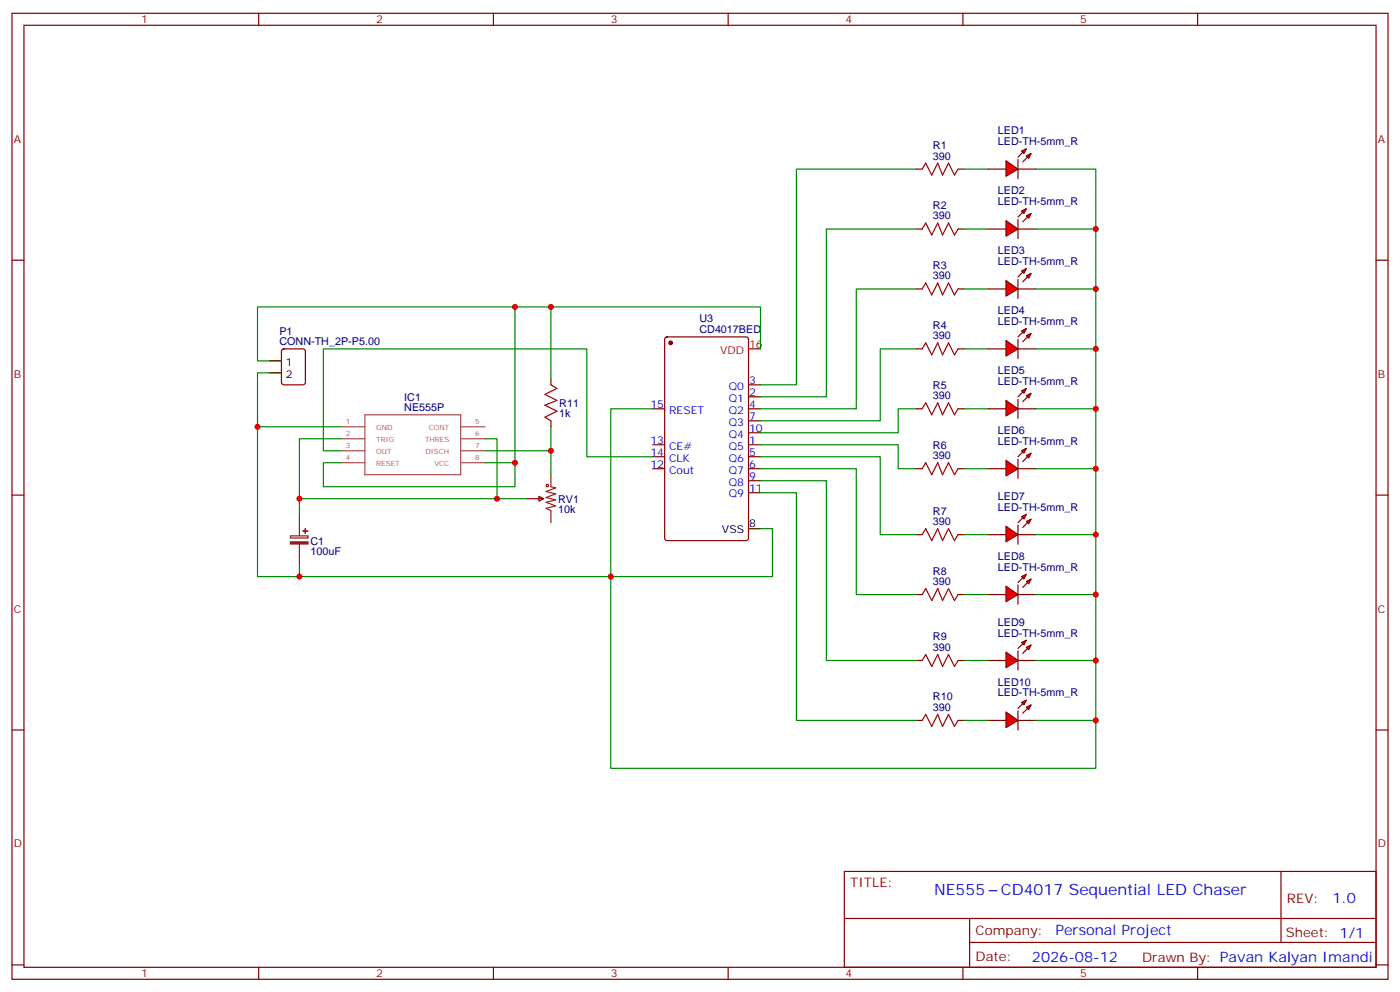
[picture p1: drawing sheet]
<svg xmlns="http://www.w3.org/2000/svg" width="412mm" height="292mm" viewBox="0 0 412 292" stroke-linecap="round" stroke-linejoin="round" font-family="sans-serif">
<g fill="none" stroke="#870000" stroke-width=".35">
<path d="M3.5 3.9h405.4v284.4h-405.4zM7.1 7.4h398.2v277.3h-398.2zM76.2 3.9v3.5M145.3 3.9v3.5M214.5 3.9v3.5M283.6 3.9v3.5M352.8 3.9v3.5M3.5 76.6h3.6M405.3 76.6h3.6M3.5 145.7h3.6M405.3 145.7h3.6M3.5 214.9h3.6"/>
<path d="M405.3 214.9h3.6M248.7 256.5h156.6v28.2h-156.6zM377.3 256.5v20.9M248.7 270.4h156.5M285.6 277.4h119.6M285.6 270.4v14.1M3.5 284h3.6M76.2 284.7v3.6M145.3 284.7v3.6M214.5 284.7v3.6M283.6 284.7v3.6M352.8 284.7v3.6"/>
<path d="M405.3 284h3.6"/>
</g>
<g fill="#f00" stroke="#870000" stroke-width=".35">
<path d="M296.3 47.3l3.6 2.5-3.6 2.1z"/>
<path d="M299.9 47v5.6z"/>
</g>
<g fill="#870000" stroke="#870000" stroke-width=".35">
<path d="M301.3 44.8l-1.4 1.4z"/>
<path d="M301.3 47.7l1.4-1.5z"/>
</g>
<g fill="#f00" stroke="#870000" stroke-width=".35">
<path d="M300.9 44.5l1.4-.7-.7 1.4z"/>
<path d="M302.3 45.9l1.4-.7-.7 1.4z"/>
</g>
<path d="M291 49.8h5.3M299.9 49.8h5.3" fill="none" stroke="#870000" stroke-width=".35"/>
<g fill="#f00" stroke="#870000" stroke-width=".35">
<path d="M296.3 64.9l3.6 2.5-3.6 2.1z"/>
<path d="M299.9 64.6v5.6z"/>
</g>
<g fill="#870000" stroke="#870000" stroke-width=".35">
<path d="M301.3 62.5l-1.4 1.4z"/>
<path d="M301.3 65.3l1.4-1.4z"/>
</g>
<g fill="#f00" stroke="#870000" stroke-width=".35">
<path d="M300.9 62.1l1.4-.7-.7 1.4z"/>
<path d="M302.3 63.5l1.4-.7-.7 1.4z"/>
</g>
<path d="M291 67.4h5.3M299.9 67.4h5.3" fill="none" stroke="#870000" stroke-width=".35"/>
<g fill="#f00" stroke="#870000" stroke-width=".35">
<path d="M296.3 82.6l3.6 2.5-3.6 2.1z"/>
<path d="M299.9 82.2v5.7z"/>
</g>
<g fill="#870000" stroke="#870000" stroke-width=".35">
<path d="M299.9 81.5l1.4-1.4z"/>
<path d="M301.3 82.9l1.4-1.4z"/>
</g>
<g fill="#f00" stroke="#870000" stroke-width=".35">
<path d="M300.9 79.8l1.4-.7-.7 1.4z"/>
<path d="M302.3 81.2l1.4-.7-.7 1.4z"/>
</g>
<path d="M291 85.1h5.3M299.9 85.1h5.3" fill="none" stroke="#870000" stroke-width=".35"/>
<g fill="#f00" stroke="#870000" stroke-width=".35">
<path d="M296.3 100.2l3.6 2.5-3.6 2.1z"/>
<path d="M299.9 99.9v5.6z"/>
</g>
<g fill="#870000" stroke="#870000" stroke-width=".35">
<path d="M299.9 99.2l1.4-1.4z"/>
<path d="M301.3 100.6l1.4-1.4z"/>
</g>
<g fill="#f00" stroke="#870000" stroke-width=".35">
<path d="M300.9 97.4l1.4-.7-.7 1.4z"/>
<path d="M302.3 98.8l1.4-.7-.7 1.4z"/>
</g>
<path d="M291 102.7h5.3M299.9 102.7h5.3" fill="none" stroke="#870000" stroke-width=".35"/>
<g fill="#f00" stroke="#870000" stroke-width=".35">
<path d="M296.3 117.9l3.6 2.4-3.6 2.1z"/>
<path d="M299.9 117.5v5.7z"/>
</g>
<g fill="#870000" stroke="#870000" stroke-width=".35">
<path d="M299.9 116.8l1.4-1.4z"/>
<path d="M301.3 118.2l1.4-1.4z"/>
</g>
<g fill="#f00" stroke="#870000" stroke-width=".35">
<path d="M300.9 115l1.4-.7-.7 1.4z"/>
<path d="M302.3 116.5l1.4-.8-.7 1.5z"/>
</g>
<path d="M291 120.3h5.3M299.9 120.3h5.3" fill="none" stroke="#870000" stroke-width=".35"/>
<g fill="#f00" stroke="#870000" stroke-width=".35">
<path d="M296.3 135.5l3.6 2.5-3.6 2.1z"/>
<path d="M299.9 135.1v5.7z"/>
</g>
<g fill="#870000" stroke="#870000" stroke-width=".35">
<path d="M299.9 134.4l1.4-1.4z"/>
<path d="M301.3 135.9l1.4-1.5z"/>
</g>
<g fill="#f00" stroke="#870000" stroke-width=".35">
<path d="M300.9 132.7l1.4-.7-.7 1.4z"/>
<path d="M302.3 134.1l1.4-.7-.7 1.4z"/>
</g>
<path d="M291 138h5.3M299.9 138h5.3" fill="none" stroke="#870000" stroke-width=".35"/>
<g fill="#f00" stroke="#870000" stroke-width=".35">
<path d="M296.3 154.9l3.6 2.5-3.6 2.1z"/>
<path d="M299.9 154.6v5.6z"/>
</g>
<g fill="#870000" stroke="#870000" stroke-width=".35">
<path d="M299.9 153.8l1.4-1.4z"/>
<path d="M302.7 153.8l-1.4 1.5z"/>
</g>
<g fill="#f00" stroke="#870000" stroke-width=".35">
<path d="M300.9 152.1l1.4-.7-.7 1.4z"/>
<path d="M302.3 153.5l1.4-.7-.7 1.4z"/>
</g>
<path d="M291 157.4h5.3M299.9 157.4h5.3" fill="none" stroke="#870000" stroke-width=".35"/>
<g fill="#f00" stroke="#870000" stroke-width=".35">
<path d="M296.3 172.5l3.6 2.5-3.6 2.1z"/>
<path d="M299.9 172.2v5.6z"/>
</g>
<g fill="#870000" stroke="#870000" stroke-width=".35">
<path d="M299.9 171.5l1.4-1.4z"/>
<path d="M301.3 172.9l1.4-1.4z"/>
</g>
<g fill="#f00" stroke="#870000" stroke-width=".35">
<path d="M300.9 169.7l1.4-.7-.7 1.4z"/>
<path d="M302.3 171.1l1.4-.7-.7 1.4z"/>
</g>
<path d="M291 175h5.3M299.9 175h5.3" fill="none" stroke="#870000" stroke-width=".35"/>
<g fill="#f00" stroke="#870000" stroke-width=".35">
<path d="M296.3 191.9l3.6 2.5-3.6 2.1z"/>
<path d="M299.9 191.6v5.6z"/>
</g>
<g fill="#870000" stroke="#870000" stroke-width=".35">
<path d="M299.9 190.9l1.4-1.4z"/>
<path d="M302.7 190.9l-1.4 1.4z"/>
</g>
<g fill="#f00" stroke="#870000" stroke-width=".35">
<path d="M300.9 189.1l1.4-.7-.7 1.4z"/>
<path d="M302.3 190.5l1.4-.7-.7 1.4z"/>
</g>
<path d="M291 194.4h5.3M299.9 194.4h5.3" fill="none" stroke="#870000" stroke-width=".35"/>
<g fill="#f00" stroke="#870000" stroke-width=".35">
<path d="M296.3 209.6l3.6 2.5-3.6 2.1z"/>
<path d="M299.9 209.2v5.7z"/>
</g>
<g fill="#870000" stroke="#870000" stroke-width=".35">
<path d="M301.3 207.1l-1.4 1.4z"/>
<path d="M301.3 209.9l1.4-1.4z"/>
</g>
<g fill="#f00" stroke="#870000" stroke-width=".35">
<path d="M300.9 206.8l1.4-.7-.7 1.4z"/>
<path d="M302.3 208.2l1.4-.7-.7 1.4z"/>
</g>
<g fill="none" stroke="#870000" stroke-width=".35">
<path d="M269.9 49.8h1.7M282.2 49.8h1.8M269.9 67.4h1.7M282.2 67.4h1.8M196 99.4l.5-.2h23.3l.6 .4 .1 58.8-.5 .7h-23.5l-.7-.4v-58.8zM269.9 85.1h1.7M282.2 85.1h1.8M83.1 102.9l.5-.2h5.7l.6 .4 .1 9.5-.5 .6-5.9 .1-.6-.5-.1-9.4zM162.3 111.5v1.8M220.5 116.8h3.5M220.5 113.3h3.5M269.9 102.7h1.7"/>
<path d="M282.2 102.7h1.8M162.3 123.9v1.7M192.3 120.3h3.5M192.3 138h3.5M192.3 130.9h3.5M192.3 134.4h3.5M220.5 120.3h3.5M220.5 138h3.5M220.5 130.9h3.5M220.5 134.4h3.5M220.5 127.4h3.5M220.5 123.9h3.5"/>
<path d="M269.9 120.3h1.7M269.9 138h1.7M282.2 120.3h1.8M282.2 138h1.8M155.2 146.8h5M158.7 146.1l1.5 .7-1.5 .7zM220.5 145h3.5M220.5 141.5h3.5M269.9 157.4h1.7M282.2 157.4h1.8M269.9 175h1.7M282.2 175h1.8"/>
<path d="M269.9 194.4h1.7M282.2 194.4h1.8M269.9 212.1h1.7M282.2 212.1h1.8M291 212.1h5.3M299.9 212.1h5.3"/>
</g>
<g fill="none" stroke="#a10000" stroke-width=".35">
<path d="M271.6 49.8l1.1-1.8 1.8 3.5 1.7-3.5 1.4 3.5 1.8-3.5 1.8 3.5 1-1.7M271.6 67.4l1.1-1.7 1.8 3.5 1.7-3.5 1.4 3.5 1.8-3.5 1.8 3.5 1-1.8M271.6 85.1l1.1-1.8 1.8 3.5 1.7-3.5 1.4 3.5 1.8-3.5 1.8 3.5 1-1.7M162.3 113.3l1.7 1-3.5 1.8 3.5 1.8-3.5 1.4 3.5 1.7-3.5 1.8 1.8 1.1M271.6 102.7l1.1-1.8 1.8 3.6 1.7-3.6 1.4 3.6 1.8-3.6 1.8 3.6 1-1.8M271.6 120.3l1.1-1.7 1.8 3.5 1.7-3.5 1.4 3.5 1.8-3.5 1.8 3.5 1-1.8M271.6 138l1.1-1.8 1.8 3.5 1.7-3.5 1.4 3.5 1.8-3.5 1.8 3.5 1-1.7M271.6 157.4l1.1-1.8 1.8 3.5 1.7-3.5 1.4 3.5 1.8-3.5 1.8 3.5 1-1.7M271.6 175l1.1-1.8 1.8 3.6 1.7-3.6 1.4 3.6 1.8-3.6 1.8 3.6 1-1.8M271.6 194.4l1.1-1.7 1.8 3.5 1.7-3.5 1.4 3.5 1.8-3.5 1.8 3.5 1-1.8M271.6 212.1l1.1-1.8 1.8 3.5 1.7-3.5 1.4 3.5 1.8-3.5 1.8 3.5 1-1.7"/>
<circle cx="161.2" cy="142.9" r=".35"/>
</g>
<g fill="none" stroke="#008700" stroke-width=".35">
<path d="M269.9 49.8h-35.3v63.5h-10.6M284 49.8h7M305.2 49.8h17.6v162.3h-17.6M269.9 67.4h-26.5v49.4h-19.4M284 67.4h7M305.2 67.4h17.6M151.7 90.3h10.6v21.2M162.3 90.3h61.7v12.4M269.9 85.1h-17.7v35.2h-28.2M284 85.1h7M305.2 85.1h17.6M79.4 109.7h-3.6v15.9"/>
<path d="M79.4 106.2h-3.6v-15.9h75.9v45.9h-8.8M269.9 102.7h-10.6v21.2h-35.3M284 102.7h7M305.2 102.7h17.6M100.5 125.6h-24.7v44.1h151.7v-14.1h-3.5M100.5 129.2h-12.3v22.9M100.5 132.7h-5.3v-30h77.7v31.7h19.4M100.5 136.2h-5.3v7.1h56.5v-7.1M142.9 129.2h3.5v17.6h-58.2M142.9 132.7h19.4M162.3 125.6v14.1M192.3 120.3h-12.4v105.9h142.9v-14.1"/>
<path d="M224 130.9h40.6v7.1h5.3M224 134.4h35.3v23h10.6M224 138h28.2v37h17.7M269.9 120.3h-5.3v7.1h-40.6M284 138h7M284 120.3h7M305.2 138h17.6M305.2 120.3h17.6M146.4 146.8h8.8M224 141.5h19.4v52.9h26.5M224 145h10.6v67.1h35.3M284 157.4h7"/>
<path d="M305.2 157.4h17.6M88.2 166.2v3.5M284 175h7M305.2 175h17.6M284 194.4h7M305.2 194.4h17.6M284 212.1h7"/>
</g>
<circle cx="197.6" cy="100.9" r=".53" fill="#870000" stroke="#870000" stroke-width=".35"/>
<path d="M79.4 106.2h3.5M79.4 109.7h3.5M220.5 155.6h3.5" fill="none" stroke="#000" stroke-width=".35"/>
<path d="M220.5 102.7h3.5" fill="none" stroke="#f00" stroke-width=".35"/>
<path d="M162.3 139.7v3.6l1.4 .3-2.8 1.1 2.8 .7-2.8 1 2.8 .7-2.8 .7 2.8 1.1-2.8 .7 1.4 .7v3.5M85.5 157.7h5.2v.7h-5.2zM88.2 152.1v5.6M88.2 160.2v6" fill="none" stroke="#8c2424" stroke-width=".35"/>
<g fill="#8c2424" stroke="#8c2424" stroke-width=".35">
<path d="M85.5 159.5h5.2v.6h-5.2z"/>
<path d="M89.3 156.3l1.4 .1z"/>
<path d="M89.9 155.6l.1 1.4z"/>
</g>
<path d="M100.5 125.6h7M100.5 129.2h7M100.5 132.7h7M100.5 136.2h7M107.5 122.1h28.2v17.6h-28.2zM135.9 125.6h7M135.9 129.2h7M135.9 132.7h7M135.9 136.2h7" fill="none" stroke="#a64a4a" stroke-width=".35"/>
<g fill="#c00">
<circle cx="322.8" cy="67.4" r=".88"/>
<circle cx="322.8" cy="85.1" r=".88"/>
<circle cx="322.8" cy="102.7" r=".88"/>
<circle cx="322.8" cy="120.3" r=".88"/>
<circle cx="322.8" cy="138" r=".88"/>
<circle cx="322.8" cy="157.4" r=".88"/>
<circle cx="322.8" cy="175" r=".88"/>
<circle cx="322.8" cy="194.4" r=".88"/>
<circle cx="88.2" cy="146.8" r=".88"/>
<circle cx="146.4" cy="146.8" r=".88"/>
<circle cx="162.3" cy="132.7" r=".88"/>
<circle cx="75.8" cy="125.6" r=".88"/>
<circle cx="88.2" cy="169.7" r=".88"/>
<circle cx="179.9" cy="169.7" r=".88"/>
<circle cx="151.7" cy="90.3" r=".88"/>
<circle cx="162.3" cy="90.3" r=".88"/>
<circle cx="322.8" cy="212.1" r=".88"/>
<circle cx="151.7" cy="136.2" r=".88"/>
</g>
<g font-size="4.6" fill="#00f">
<text x="275.2" y="263.6">NE555</text>
<text x="294.8" y="263.6">CD4017 Sequential LED Chaser</text>
</g>
<g font-size="4.2" fill="#00f">
<text x="392.5" y="265.8">1.0</text>
<text x="310.9" y="275.3">Personal Project</text>
<text x="304" y="283.1">2026-08-12</text>
</g>
<g font-size="3.9" fill="#800">
<text x="250.5" y="261.1">TITLE:</text>
<text x="379.1" y="265.8">REV:</text>
<text x="287.4" y="275.3">Company:</text>
<text x="378.7" y="275.9">Sheet: 1/1</text>
<text x="287.4" y="283">Date:</text>
<text x="336.4" y="283.1">Drawn By: Pavan Kalyan Imandi</text>
</g>
<g font-size="3.2" fill="#800">
<text x="41.6" y="6.9">1</text>
<text x="110.8" y="6.9">2</text>
<text x="179.9" y="6.9">3</text>
<text x="249.1" y="6.9">4</text>
<text x="318.2" y="6.9">5</text>
<text x="4.1" y="42">A</text>
<text x="405.9" y="42">A</text>
<text x="4.1" y="111.2">B</text>
<text x="405.9" y="111.2">B</text>
<text x="4.1" y="180.3">C</text>
<text x="405.9" y="180.3">C</text>
<text x="4.1" y="249.4">D</text>
<text x="405.9" y="249.4">D</text>
<text x="41.6" y="287.7">1</text>
<text x="110.8" y="287.7">2</text>
<text x="179.9" y="287.7">3</text>
<text x="249.1" y="287.7">4</text>
<text x="318.2" y="287.7">5</text>
</g>
<g font-size="3.2" fill="#000080">
<text x="294" y="39.5">LED1</text>
<text x="274.8" y="47">390</text>
<text x="274.8" y="43.9">R1</text>
<text x="294" y="42.7">LED-TH-5mm_R</text>
<text x="294" y="57.1">LED2</text>
<text x="274.8" y="64.6">390</text>
<text x="274.8" y="61.5">R2</text>
<text x="294" y="60.4">LED-TH-5mm_R</text>
<text x="294" y="78">LED-TH-5mm_R</text>
<text x="294" y="74.8">LED3</text>
<text x="274.8" y="82.2">390</text>
<text x="274.8" y="79.2">R3</text>
<text x="206" y="94.7">U3</text>
<text x="294" y="95.6">LED-TH-5mm_R</text>
<text x="294" y="92.4">LED4</text>
<text x="82.3" y="101.6">CONN-TH_2P-P5.00</text>
<text x="82.3" y="98.6">P1</text>
<text x="206" y="97.9">CD4017BED</text>
<text x="274.8" y="99.9">390</text>
<text x="274.8" y="96.8">R4</text>
<text x="294" y="113.3">LED-TH-5mm_R</text>
<text x="294" y="110.1">LED5</text>
<text x="119.1" y="118">IC1</text>
<text x="164.7" y="119.7">R11</text>
<text x="274.8" y="117.5">390</text>
<text x="274.8" y="114.4">R5</text>
<text x="119.1" y="121">NE555P</text>
<text x="164.7" y="122.9">1k</text>
<text x="294" y="130.9">LED-TH-5mm_R</text>
<text x="294" y="127.7">LED6</text>
<text x="274.8" y="135.1">390</text>
<text x="274.8" y="132.1">R6</text>
<text x="164.4" y="148">RV1</text>
<text x="294" y="147.1">LED7</text>
<text x="164.4" y="151.1">10k</text>
<text x="274.8" y="154.6">390</text>
<text x="274.8" y="151.5">R7</text>
<text x="294" y="150.3">LED-TH-5mm_R</text>
<text x="91.4" y="160.3">C1</text>
<text x="91.4" y="163.5">100uF</text>
<text x="294" y="168">LED-TH-5mm_R</text>
<text x="294" y="164.7">LED8</text>
<text x="274.8" y="172.2">390</text>
<text x="274.8" y="169.1">R8</text>
<text x="294" y="184.1">LED9</text>
<text x="274.8" y="191.6">390</text>
<text x="274.8" y="188.5">R9</text>
<text x="294" y="187.4">LED-TH-5mm_R</text>
<text x="294" y="201.8">LED10</text>
<text x="274.8" y="209.2">390</text>
<text x="274.8" y="206.2">R10</text>
<text x="294" y="205">LED-TH-5mm_R</text>
</g>
<g font-size="3.2">
<text x="84.2" y="107.6">1</text>
<text x="84.2" y="111.2">2</text>
<text x="220.7" y="155.3">8</text>
<text x="212.7" y="157">VSS</text>
</g>
<g font-size="3.2" fill="#f00">
<text x="212.1" y="104.1">VDD</text>
<text x="220.7" y="102.3">16</text>
</g>
<g font-size="3.2" fill="#00f">
<text x="220.7" y="112.9">3</text>
<text x="191.6" y="120">15</text>
<text x="214.7" y="118.2">Q1</text>
<text x="214.7" y="114.7">Q0</text>
<text x="220.7" y="120">4</text>
<text x="220.7" y="116.5">2</text>
<text x="197.1" y="121.7">RESET</text>
<text x="214.7" y="125.3">Q3</text>
<text x="214.7" y="121.7">Q2</text>
<text x="220.7" y="123.5">7</text>
<text x="191.6" y="130.6">13</text>
<text x="214.7" y="128.8">Q4</text>
<text x="220.7" y="130.6">1</text>
<text x="220.7" y="127">10</text>
<text x="191.6" y="134.1">14</text>
<text x="191.6" y="137.6">12</text>
<text x="197.1" y="132.3">CE#</text>
<text x="197.1" y="135.9">CLK</text>
<text x="214.7" y="135.9">Q6</text>
<text x="214.7" y="132.3">Q5</text>
<text x="220.7" y="137.6">6</text>
<text x="220.7" y="134.1">5</text>
<text x="197.1" y="139.4">Cout</text>
<text x="214.7" y="142.9">Q8</text>
<text x="214.7" y="139.4">Q7</text>
<text x="220.7" y="141.1">9</text>
<text x="214.7" y="146.4">Q9</text>
<text x="220.7" y="144.7">11</text>
</g>
<g font-size="2.1" fill="#a54b4b">
<text x="101.9" y="124.9">1</text>
<text x="140" y="124.9">5</text>
<text x="101.9" y="128.5">2</text>
<text x="101.9" y="132">3</text>
<text x="110.8" y="126.7">GND</text>
<text x="110.8" y="130.2">TRIG</text>
<text x="125.2" y="130.2">THRES</text>
<text x="126.3" y="126.7">CONT</text>
<text x="140" y="128.5">6</text>
<text x="140" y="132">7</text>
<text x="101.9" y="135.5">4</text>
<text x="110.8" y="133.7">OUT</text>
<text x="110.8" y="137.2">RESET</text>
<text x="125.3" y="133.7">DISCH</text>
<text x="127.9" y="137.2">VCC</text>
<text x="140" y="135.5">8</text>
</g>
</svg>
